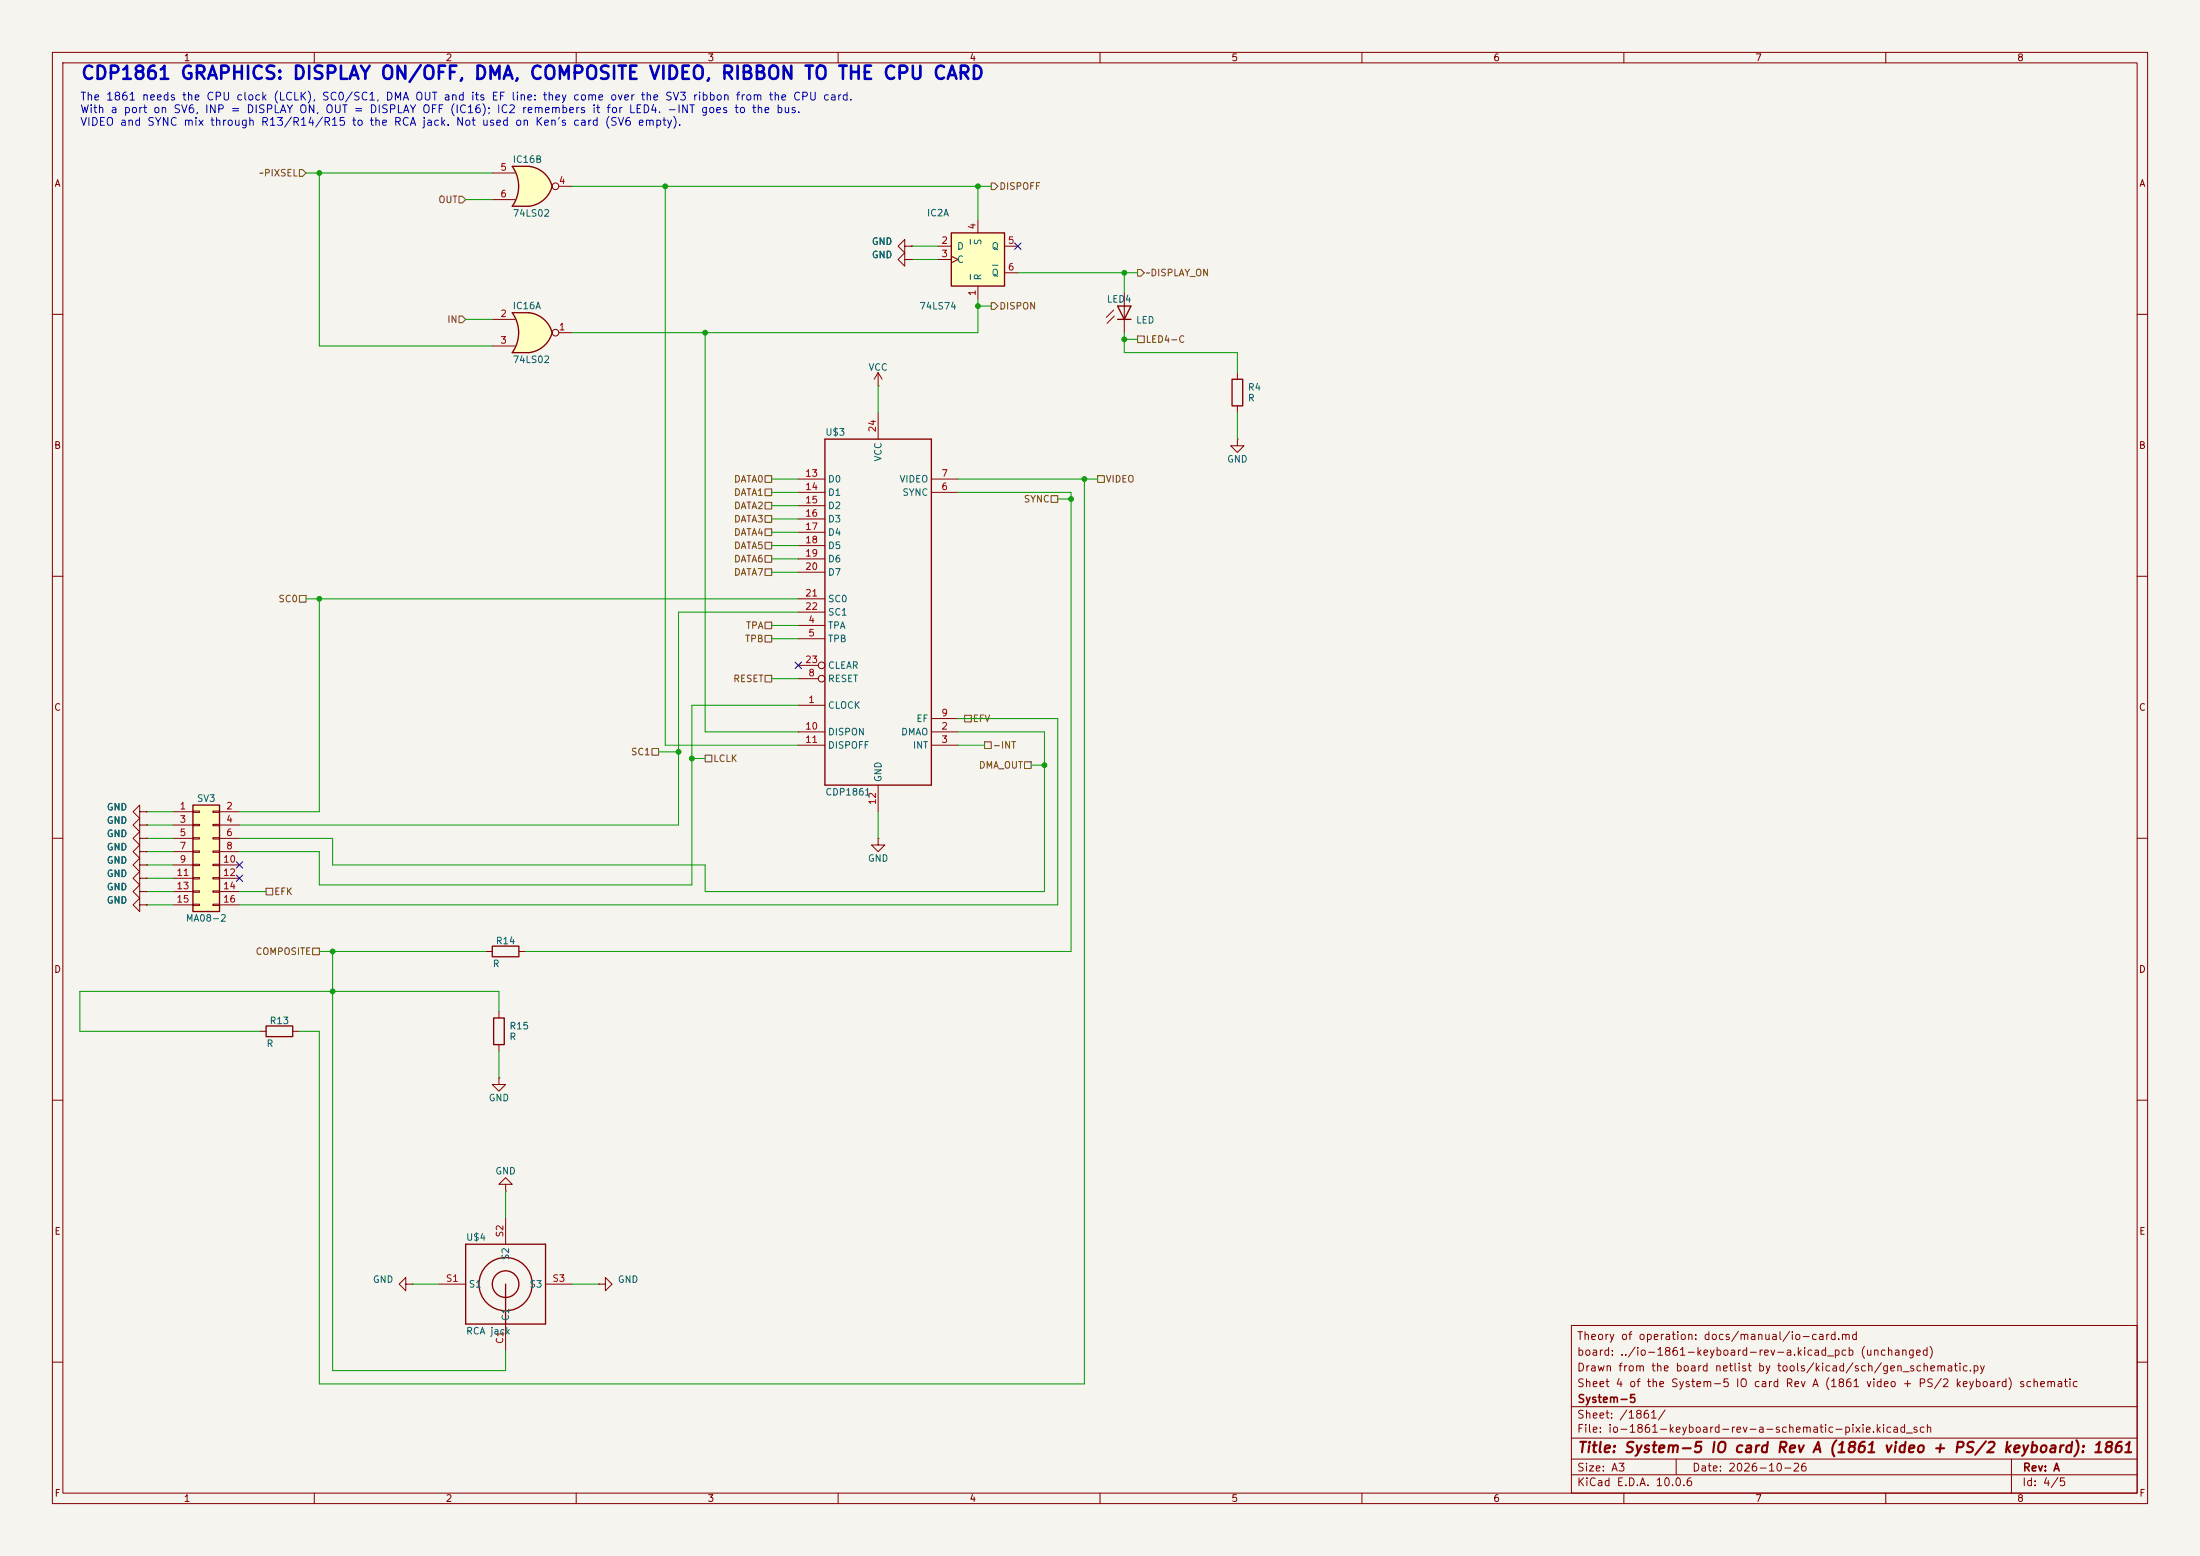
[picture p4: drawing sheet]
<svg xmlns="http://www.w3.org/2000/svg" width="420mm" height="297mm" viewBox="0 0 420 297" stroke-linecap="round" stroke-linejoin="round" font-family="sans-serif">
<path d="M0 0h420v297h-420z" fill="#f5f4ef" stroke="#f5f4ef" stroke-width=".19"/>
<g fill="none" stroke="#840000" stroke-width=".19">
<path d="M10 10h400v277h-400zM12 12h396v273h-396zM60 10v2M110 10v2M160 10v2M210 10v2M260 10v2M310 10v2M360 10v2M10 60h2M408 60h2M10 110h2"/>
<path d="M408 110h2M10 160h2M408 160h2M26.7 160v-1.2l-1.3 1.2 1.3 1.3v-1.3h1.2M26.7 170.2v-1.3l-1.3 1.3 1.3 1.3v-1.3h1.2M27.9 160h.1M27.9 170.2h.1M10 210h2M408 210h2M96.5 232.4v5.1M83.8 245.1h5.1M96.5 252.7v5.1"/>
<path d="M104.1 245.1h5.1M114.3 245.1h1.3v-1.3l1.2 1.3-1.2 1.3v-1.3M114.3 245.1h.1M300 253h108v32h-108zM10 260h2M300 278.5h108M300 274.5h108M300 268.5h108M320 278.5v3M384 278.5v6.5M408 260h2M60 285v2"/>
<path d="M110 285v2M160 285v2M210 285v2M260 285v2M300 281.5h108M310 285v2M360 285v2"/>
</g>
<g fill="none" stroke="#840000" stroke-width=".25">
<path d="M88.9 237.5h15.2v15.2h-15.2zM96.5 245.1v7.6"/>
<circle cx="96.5" cy="245.1" r="2.54"/>
<circle cx="96.5" cy="245.1" r="5.1"/>
</g>
<path d="M97.8 31.8h3.2M97.8 39.4h3.2" fill="none" stroke="#ffffc2" stroke-width=".19"/>
<g fill="#ffffc2" stroke="#ffffc2" stroke-width=".19">
<path d="M100.4 34.2l5 1.4a5.2 5.2 0 0 1-4.4 3.8z"/>
<path d="M101 31.8a5.1 5.1 0 0 1 4.4 3.8l-5 1.3z"/>
</g>
<path d="M97.8 31.8h3.2v7.6h-3.2a6.7 6.7 0 0 0 0-7.6z" fill="#ffffc2"/>
<path d="M97.8 31.8h3.2a5.1 5.1 0 0 1 4.4 3.8 5.2 5.2 0 0 1-4.4 3.8h-3.2a6.6 6.6 0 0 0 0-7.6zM157.5 83.8h20.3v66.1h-20.3zM94.2 194.3h2.1v5.1h-2.1z" fill="none" stroke="#840000" stroke-width=".25"/>
<g fill="none" stroke="#840000" stroke-width=".19">
<path d="M94 33h4.3M94 38.1h4.3M106.7 35.6h2.5M167.6 78.7v5.1M152.4 94h5.1M152.4 91.4h5.1M152.4 96.5h5.1M152.4 99.1h5.1M177.8 94h5.1M177.8 91.4h5.1M152.4 119.4h5.1M152.4 101.6h5.1"/>
<path d="M152.4 104.1h5.1M152.4 106.7h5.1M152.4 109.2h5.1M152.4 114.3h5.1M152.4 116.8h5.1M152.4 134.6h5.1M152.4 139.7h5.1M152.4 121.9h5.1M152.4 129.5h3.8M152.4 127h3.8M177.8 139.7h5.1M177.8 137.2h5.1"/>
<path d="M152.4 142.2h5.1M167.6 149.9v5M177.8 142.2h5.1M167.6 160v1.3h1.3l-1.3 1.3-1.2-1.3h1.2M167.6 160h.1M95.2 193v1.3M95.2 199.4v1.3M95.2 205.7v1.3h1.3l-1.3 1.3-1.2-1.3h1.2M95.2 205.7h.1M96.5 226.1h1.3l-1.3-1.3-1.3 1.3h1.3v1.2M96.5 227.3h.1"/>
<circle cx="106" cy="35.6" r=".63"/>
<circle cx="156.8" cy="127" r=".63"/>
<circle cx="156.8" cy="129.5" r=".63"/>
</g>
<path d="M97.8 59.7h3.2M97.8 67.3h3.2" fill="none" stroke="#ffffc2" stroke-width=".19"/>
<g fill="#ffffc2" stroke="#ffffc2" stroke-width=".19">
<path d="M100.4 62.1l5 1.4a5.2 5.2 0 0 1-4.4 3.8z"/>
<path d="M101 59.7a5.1 5.1 0 0 1 4.4 3.8l-5 1.3z"/>
</g>
<path d="M97.8 59.7h3.2v7.6h-3.2a6.7 6.7 0 0 0 0-7.6z" fill="#ffffc2"/>
<path d="M97.8 59.7h3.2a5.1 5.1 0 0 1 4.4 3.8 5.2 5.2 0 0 1-4.4 3.8h-3.2a6.6 6.6 0 0 0 0-7.6zM213.4 58.4h2.5l-1.3 2.6zM213.4 61h2.5M235.2 72.4h2v5.1h-2z" fill="none" stroke="#840000" stroke-width=".25"/>
<g fill="none" stroke="#840000" stroke-width=".19">
<path d="M212.6 59.2l-1.4 1.4M214.6 55.9v7.6M94 61h4.3M94 66h4.3M106.7 63.5h2.5M167.6 73.7h.1M167.6 71.1l-.7 1.3M167.6 71.1l.8 1.3M167.6 71.1v2.6M212.7 60.3l-1.4 1.4M236.2 71.1v1.3M236.2 77.5v1.2"/>
<path d="M236.2 83.8v1.3h1.3l-1.3 1.3-1.3-1.3h1.3M236.2 83.8h.1"/>
<circle cx="106" cy="63.5" r=".63"/>
</g>
<path d="M181.6 44.5h10.2v10.1h-10.2z" fill="#ffffc2"/>
<path d="M181.6 44.5h10.2v10.1h-10.2z" fill="none" stroke="#840000" stroke-width=".25"/>
<path d="M179.1 47h2.5M179.1 49.5h2.5M181.6 48.9l1.3 .6-1.3 .7M186.7 41.9v2.6M186.7 54.6v2.6M191.8 47h2.5M191.8 52.1h2.5" fill="none" stroke="#840000" stroke-width=".19"/>
<path d="M185.2 45.7v.9M185.2 52.4v1M189.5 50.6h1" fill="none" stroke="#006464" stroke-width=".19"/>
<path d="M36.8 153.7h5.1v20.3h-5.1z" fill="#ffffc2"/>
<path d="M36.8 153.7h5.1v20.3h-5.1zM50.8 195.8h5.1v2.1h-5.1zM94 180.6h5.1v2h-5.1z" fill="none" stroke="#840000" stroke-width=".25"/>
<g fill="none" stroke="#840000" stroke-width=".19">
<path d="M172.7 47v-1.3l-1.3 1.3 1.3 1.3v-1.3h1.3M172.7 49.5v-1.2l-1.3 1.2 1.3 1.3v-1.3h1.3M174 47h.1M174 49.5h.1M26.7 157.5v-1.3l-1.3 1.3 1.3 1.3v-1.3h1.2M26.7 154.9v-1.2l-1.3 1.2 1.3 1.3v-1.3h1.2M27.9 157.5h.1M27.9 154.9h.1M33 154.9h3.8M33 157.5h3.8M36.8 154.8h1.3v.3h-1.3zM36.8 157.4h1.3v.2h-1.3z"/>
<path d="M36.8 159.9h1.3v.2h-1.3zM40.6 154.8h1.3v.3h-1.3zM40.6 157.4h1.3v.2h-1.3zM40.6 159.9h1.3v.2h-1.3zM41.9 154.9h3.8M41.9 157.5h3.8M26.7 167.6v-1.2l-1.3 1.2 1.3 1.3v-1.3h1.2M26.7 165.1v-1.3l-1.3 1.3 1.3 1.3v-1.3h1.2M26.7 162.6v-1.3l-1.3 1.3 1.3 1.2v-1.2h1.2M26.7 172.7v-1.2l-1.3 1.2 1.3 1.3v-1.3h1.2M27.9 167.6h.1M27.9 165.1h.1"/>
<path d="M27.9 162.6h.1M27.9 172.7h.1M27.9 160h.1M27.9 170.2h.1M33 160h3.8M33 162.6h3.8M33 165.1h3.8M33 167.6h3.8M33 170.2h3.8M33 172.7h3.8M36.8 162.4h1.3v.3h-1.3zM36.8 165h1.3v.2h-1.3z"/>
<path d="M36.8 167.5h1.3v.3h-1.3zM36.8 170.1h1.3v.2h-1.3zM36.8 172.6h1.3v.2h-1.3zM40.6 162.4h1.3v.3h-1.3zM40.6 165h1.3v.2h-1.3zM40.6 167.5h1.3v.3h-1.3zM40.6 170.1h1.3v.2h-1.3zM40.6 172.6h1.3v.2h-1.3zM41.9 160h3.8M41.9 162.6h3.8M41.9 165.1h3.8M41.9 167.6h3.8"/>
<path d="M41.9 170.2h3.8M41.9 172.7h3.8M49.5 196.9h1.3M55.9 196.9h1.2M92.7 181.6h1.3M99.1 181.6h1.2M77.5 245.1v-1.3l-1.3 1.3 1.3 1.3v-1.3h1.2M78.7 245.1h.1"/>
</g>
<g fill="none" stroke="#725600" stroke-width=".19">
<path d="M57.1 32.4h.7l.6 .6-.6 .7h-.7zM87.6 37.5h.7l.6 .6-.6 .6h-.7zM189.2 34.9h.7l.6 .7-.6 .6h-.7zM189.2 57.8h.7l.6 .6-.6 .7h-.7zM217.2 51.4h.6l.6 .7-.6 .6h-.6zM87.6 60.3h.7l.6 .7-.6 .6h-.7zM217.2 64.1h1.2v1.3h-1.2zM146 95.9h1.3v1.3h-1.3zM146 98.4h1.3v1.3h-1.3zM146 93.3h1.3v1.3h-1.3zM146 90.8h1.3v1.3h-1.3zM200.7 94.6h1.2v1.3h-1.2z"/>
<path d="M209.5 90.8h1.3v1.3h-1.3zM57.1 113.7h1.3v1.2h-1.3zM146 108.6h1.3v1.3h-1.3zM146 106h1.3v1.3h-1.3zM146 103.5h1.3v1.3h-1.3zM146 101h1.3v1.2h-1.3zM146 118.7h1.3v1.3h-1.3zM146 121.3h1.3v1.3h-1.3zM146 128.9h1.3v1.3h-1.3zM184.1 136.5h1.3v1.3h-1.3zM124.5 142.9h1.2v1.2h-1.2zM134.6 144.1h1.3v1.3h-1.3z"/>
<path d="M188 141.6h1.2v1.3h-1.2zM195.6 145.4h1.2v1.3h-1.2zM50.8 169.5h1.3v1.3h-1.3zM59.7 181h1.3v1.2h-1.3z"/>
</g>
<g fill="none" stroke="#009600" stroke-width=".19">
<path d="M58.4 33h35.6M61 33v33h33M88.9 38.1h5.1M109.2 35.6h80M127 35.6v106.6h25.4M186.7 35.6v6.3M174 49.5h5.1M174 47h5.1M186.7 57.2v6.3h-77.5M186.7 58.4h2.5M194.3 52.1h22.9M214.6 52.1v3.8"/>
<path d="M88.9 61h5.1M134.6 63.5v76.2h17.8M167.6 73.7v5M214.6 63.5v3.8h21.6v3.8M214.6 64.8h2.6M236.2 78.7v5.1M147.3 96.5h5.1M147.3 94h5.1M147.3 91.4h5.1M147.3 99.1h5.1M182.9 94h21.6v87.6h-104.2M182.9 91.4h26.6"/>
<path d="M201.9 95.3h2.6M207 91.4v172.8h-146v-67.3h-3.9M58.4 114.3h94M61 114.3v40.6h-15.3M147.3 104.1h5.1M147.3 109.2h5.1M147.3 101.6h5.1M147.3 106.7h5.1M147.3 119.4h5.1M152.4 116.8h-22.9v40.7h-83.8M147.3 121.9h5.1M147.3 129.5h5.1"/>
<path d="M152.4 134.6h-20.3v34.3h-71.1v-6.3h-15.3M182.9 139.7h16.5v30.5h-64.8v-5.1h-71.1v-5.1h-17.8M182.9 137.2h19v35.5h-156.2M27.9 154.9h5.1M27.9 157.5h5.1M125.7 143.5h3.8M132.1 144.8h2.5M167.6 154.9v5.1M182.9 142.2h5.1M196.8 146.1h2.6M27.9 160h5.1M27.9 162.6h5.1"/>
<path d="M27.9 170.2h5.1M27.9 167.6h5.1M27.9 172.7h5.1M27.9 165.1h5.1M45.7 170.2h5.1M61 181.6h31.7M63.5 181.6v80h33v-3.8M95.2 193v-3.8h-80v7.7h34.3M95.2 200.7v5M96.5 227.3v5.1M78.7 245.1h5.1M109.2 245.1h5.1"/>
</g>
<path d="M193.7 46.4l1.2 1.2M194.9 46.4l-1.2 1.2M151.8 126.4l1.2 1.2M153 126.4l-1.2 1.2M45.1 167l1.2 1.2M45.1 164.5l1.2 1.2M46.3 167l-1.2 1.2M46.3 164.5l-1.2 1.2" fill="none" stroke="#000084" stroke-width=".19"/>
<g fill="#009600" stroke="#009600" stroke-width=".19">
<circle cx="61" cy="33" r=".46"/>
<circle cx="127" cy="35.6" r=".46"/>
<circle cx="204.5" cy="95.3" r=".46"/>
<circle cx="207" cy="91.4" r=".46"/>
<circle cx="186.7" cy="35.6" r=".46"/>
<circle cx="186.7" cy="58.4" r=".46"/>
<circle cx="214.6" cy="64.8" r=".46"/>
<circle cx="214.6" cy="52.1" r=".46"/>
<circle cx="134.6" cy="63.5" r=".46"/>
<circle cx="132.1" cy="144.8" r=".46"/>
<circle cx="61" cy="114.3" r=".46"/>
<circle cx="129.5" cy="143.5" r=".46"/>
<circle cx="199.4" cy="146.1" r=".46"/>
<circle cx="63.5" cy="189.2" r=".46"/>
<circle cx="63.5" cy="181.6" r=".46"/>
</g>
<text font-size="2.5" fill="#0000c2" x="15.3" y="15.8">CDP1861 GRAPHICS: DISPLAY ON/OFF, DMA, COMPOSITE VIDEO, RIBBON TO THE CPU CARD</text>
<text font-size="2" fill="#840000" x="301" y="277.8">Title: System-5 IO card Rev A (1861 video + PS/2 keyboard): 1861</text>
<g font-size="1.5" fill="#0000c2">
<text x="15.2" y="19.5">The 1861 needs the CPU clock (LCLK), SC0/SC1, DMA OUT and its EF line: they come over the SV3 ribbon from the CPU card.</text>
<text x="15.2" y="22">With a port on SV6, INP = DISPLAY ON, OUT = DISPLAY OFF (IC16); IC2 remembers it for LED4. -INT goes to the bus.</text>
<text x="15.2" y="24.4">VIDEO and SYNC mix through R13/R14/R15 to the RCA jack. Not used on Ken's card (SV6 empty).</text>
</g>
<g font-size="1.5" fill="#840000">
<text x="300.9" y="256.1">Theory of operation: docs/manual/io-card.md</text>
<text x="300.9" y="262.1">Drawn from the board netlist by tools/kicad/sch/gen_schematic.py</text>
<text x="300.9" y="259.1">board: ../io-1861-keyboard-rev-a.kicad_pcb (unchanged)</text>
<text x="300.9" y="265.1">Sheet 4 of the System-5 IO card Rev A (1861 video + PS/2 keyboard) schematic</text>
<text x="301" y="268.1">System-5</text>
<text x="300.9" y="273.8">File: io-1861-keyboard-rev-a-schematic-pixie.kicad_sch</text>
<text x="300.9" y="271.1">Sheet: /1861/</text>
<text x="300.9" y="281.2">Size: A3</text>
<text x="322.9" y="281.2">Date: 2026-10-26</text>
<text x="386" y="281.2">Rev: A</text>
<text x="300.9" y="284">KiCad E.D.A. 10.0.6</text>
<text x="385.9" y="284">Id: 4/5</text>
</g>
<g font-size="1.3" fill="#840000">
<text x="35" y="12">1</text>
<text x="85" y="12">2</text>
<text x="135" y="12">3</text>
<text x="185" y="12">4</text>
<text x="235" y="12">5</text>
<text x="285" y="12">6</text>
<text x="335" y="12">7</text>
<text x="385" y="12">8</text>
<text x="10.3" y="36">A</text>
<text x="408.3" y="36">A</text>
<text x="10.2" y="86">B</text>
<text x="408.2" y="86">B</text>
<text x="10.2" y="136">C</text>
<text x="408.2" y="136">C</text>
<text x="10.2" y="186">D</text>
<text x="408.2" y="186">D</text>
<text x="10.3" y="236">E</text>
<text x="408.3" y="236">E</text>
<text x="10.3" y="286">F</text>
<text x="35" y="287">1</text>
<text x="85" y="287">2</text>
<text x="135" y="287">3</text>
<text x="185" y="287">4</text>
<text x="235" y="287">5</text>
<text x="285" y="287">6</text>
<text x="335" y="287">7</text>
<text x="385" y="287">8</text>
<text x="408.3" y="286">F</text>
</g>
<g font-size="1.3" fill="#725600">
<text x="49.4" y="34">~PIXSEL</text>
<text x="83.6" y="39.1">OUT</text>
<text x="190.7" y="36.5">DISPOFF</text>
<text x="218.6" y="53">~DISPLAY_ON</text>
<text x="190.7" y="59.4">DISPON</text>
<text x="85.3" y="61.9">IN</text>
<text x="218.6" y="65.7">LED4-C</text>
<text x="140" y="94.9">DATA1</text>
<text x="140" y="92.4">DATA0</text>
<text x="211" y="92.4">VIDEO</text>
<text x="140" y="97.5">DATA2</text>
<text x="140" y="100">DATA3</text>
<text x="195.3" y="96.2">SYNC</text>
<text x="140" y="107.6">DATA6</text>
<text x="140" y="105.1">DATA5</text>
<text x="140" y="102.6">DATA4</text>
<text x="140" y="110.2">DATA7</text>
<text x="53" y="115.3">SC0</text>
<text x="142.1" y="122.9">TPB</text>
<text x="142.3" y="120.3">TPA</text>
<text x="139.9" y="130.5">RESET</text>
<text x="185.6" y="138.1">EFV</text>
<text x="189.4" y="143.2">-INT</text>
<text x="120.4" y="144.5">SC1</text>
<text x="136.1" y="145.7">LCLK</text>
<text x="186.8" y="147">DMA_OUT</text>
<text x="52.2" y="171.1">EFK</text>
<text x="48.7" y="182.6">COMPOSITE</text>
</g>
<g font-size="1.3" fill="#a90000">
<text x="95.4" y="32.9">5</text>
<text x="106.6" y="35.4">4</text>
<text x="95.4" y="38">6</text>
<text x="179.6" y="46.9">2</text>
<text x="186.6" y="43.9" transform="rotate(-90 186.6 43.9)">4</text>
<text x="192.3" y="46.9">5</text>
<text x="179.6" y="49.4">3</text>
<text x="192.3" y="51.9">6</text>
<text x="186.6" y="56.6" transform="rotate(-90 186.6 56.6)">1</text>
<text x="95.4" y="60.8">2</text>
<text x="95.4" y="65.9">3</text>
<text x="106.6" y="63.4">1</text>
<text x="167.5" y="82.6" transform="rotate(-90 167.5 82.6)">24</text>
<text x="153.6" y="91.3">13</text>
<text x="153.6" y="93.8">14</text>
<text x="179.6" y="93.8">6</text>
<text x="179.6" y="91.3">7</text>
<text x="153.6" y="96.4">15</text>
<text x="153.6" y="98.9">16</text>
<text x="153.6" y="101.5">17</text>
<text x="153.6" y="104">18</text>
<text x="153.6" y="106.5">19</text>
<text x="153.6" y="109.1">20</text>
<text x="153.6" y="114.2">21</text>
<text x="153.6" y="116.7">22</text>
<text x="154.2" y="119.2">4</text>
<text x="154.2" y="121.8">5</text>
<text x="153.6" y="126.9">23</text>
<text x="154.2" y="129.4">8</text>
<text x="154.2" y="134.5">1</text>
<text x="179.6" y="137">9</text>
<text x="153.6" y="139.6">10</text>
<text x="153.6" y="142.1">11</text>
<text x="179.6" y="139.6">2</text>
<text x="179.6" y="142.1">3</text>
<text x="34.2" y="154.8">1</text>
<text x="43.1" y="154.8">2</text>
<text x="167.5" y="153.7" transform="rotate(-90 167.5 153.7)">12</text>
<text x="34.2" y="157.3">3</text>
<text x="34.2" y="159.9">5</text>
<text x="43.1" y="157.3">4</text>
<text x="43.1" y="159.9">6</text>
<text x="33.6" y="167.5">11</text>
<text x="34.2" y="162.4">7</text>
<text x="34.2" y="165">9</text>
<text x="42.5" y="165">10</text>
<text x="42.5" y="167.5">12</text>
<text x="43.1" y="162.4">8</text>
<text x="33.6" y="170">13</text>
<text x="33.6" y="172.6">15</text>
<text x="42.5" y="170">14</text>
<text x="42.5" y="172.6">16</text>
<text x="96.4" y="236.3" transform="rotate(-90 96.4 236.3)">S2</text>
<text x="85" y="245">S1</text>
<text x="105.3" y="245">S3</text>
<text x="96.4" y="256.6" transform="rotate(-90 96.4 256.6)">C1</text>
</g>
<g font-size="1.3" fill="#006464">
<text x="97.8" y="31.4">IC16B</text>
<text x="97.8" y="41.7">74LS02</text>
<text x="176.9" y="41.6">IC2A</text>
<text x="166.3" y="47.1">GND</text>
<text x="182.6" y="48">D</text>
<text x="187.7" y="46.9" transform="rotate(-90 187.7 46.9)">S</text>
<text x="189.2" y="48">Q</text>
<text x="166.3" y="49.6">GND</text>
<text x="182.6" y="50.5">C</text>
<text x="187.7" y="53.6" transform="rotate(-90 187.7 53.6)">R</text>
<text x="189.2" y="53">Q</text>
<text x="97.8" y="59.3">IC16A</text>
<text x="175.4" y="59.4">74LS74</text>
<text x="211.2" y="58.1">LED4</text>
<text x="216.8" y="62.1">LED</text>
<text x="97.8" y="69.6">74LS02</text>
<text x="165.7" y="71.1">VCC</text>
<text x="238.1" y="74.9">R4</text>
<text x="238.1" y="76.9">R</text>
<text x="157.5" y="83.5">U$3</text>
<text x="168.6" y="88.2" transform="rotate(-90 168.6 88.2)">VCC</text>
<text x="234.2" y="88.6">GND</text>
<text x="158" y="92.4">D0</text>
<text x="158" y="94.9">D1</text>
<text x="171.6" y="92.4">VIDEO</text>
<text x="172.2" y="94.9">SYNC</text>
<text x="158" y="97.5">D2</text>
<text x="158" y="100">D3</text>
<text x="158" y="102.6">D4</text>
<text x="158" y="105.1">D5</text>
<text x="158" y="107.6">D6</text>
<text x="158" y="110.2">D7</text>
<text x="158" y="115.3">SC0</text>
<text x="158" y="117.8">SC1</text>
<text x="158" y="120.3">TPA</text>
<text x="158" y="122.9">TPB</text>
<text x="158" y="130.5">RESET</text>
<text x="158" y="128">CLEAR</text>
<text x="158" y="135.6">CLOCK</text>
<text x="158" y="140.7">DISPON</text>
<text x="158" y="143.2">DISPOFF</text>
<text x="171.9" y="140.7">DMAO</text>
<text x="174.2" y="143.2">INT</text>
<text x="174.8" y="138.1">EF</text>
<text x="168.6" y="149.4" transform="rotate(-90 168.6 149.4)">GND</text>
<text x="20.3" y="155">GND</text>
<text x="37.5" y="153.4">SV3</text>
<text x="157.5" y="152.1">CDP1861</text>
<text x="20.3" y="160.1">GND</text>
<text x="20.3" y="157.5">GND</text>
<text x="20.3" y="167.7">GND</text>
<text x="20.3" y="165.2">GND</text>
<text x="20.3" y="162.6">GND</text>
<text x="165.6" y="164.8">GND</text>
<text x="20.3" y="170.2">GND</text>
<text x="20.3" y="172.8">GND</text>
<text x="35.4" y="176.2">MA08-2</text>
<text x="94" y="184.9">R</text>
<text x="94.5" y="180.5">R14</text>
<text x="51.4" y="195.8">R13</text>
<text x="97.2" y="196.8">R15</text>
<text x="50.8" y="200.2">R</text>
<text x="97.2" y="198.8">R</text>
<text x="93.2" y="210.5">GND</text>
<text x="94.5" y="224.5">GND</text>
<text x="88.9" y="237.1">U$4</text>
<text x="71.1" y="245.2">GND</text>
<text x="97.5" y="240.6" transform="rotate(-90 97.5 240.6)">S2</text>
<text x="117.8" y="245.2">GND</text>
<text x="89.4" y="246.1">S1</text>
<text x="101" y="246.1">S3</text>
<text x="88.9" y="255">RCA jack</text>
<text x="97.5" y="252.2" transform="rotate(-90 97.5 252.2)">C1</text>
</g>
</svg>
